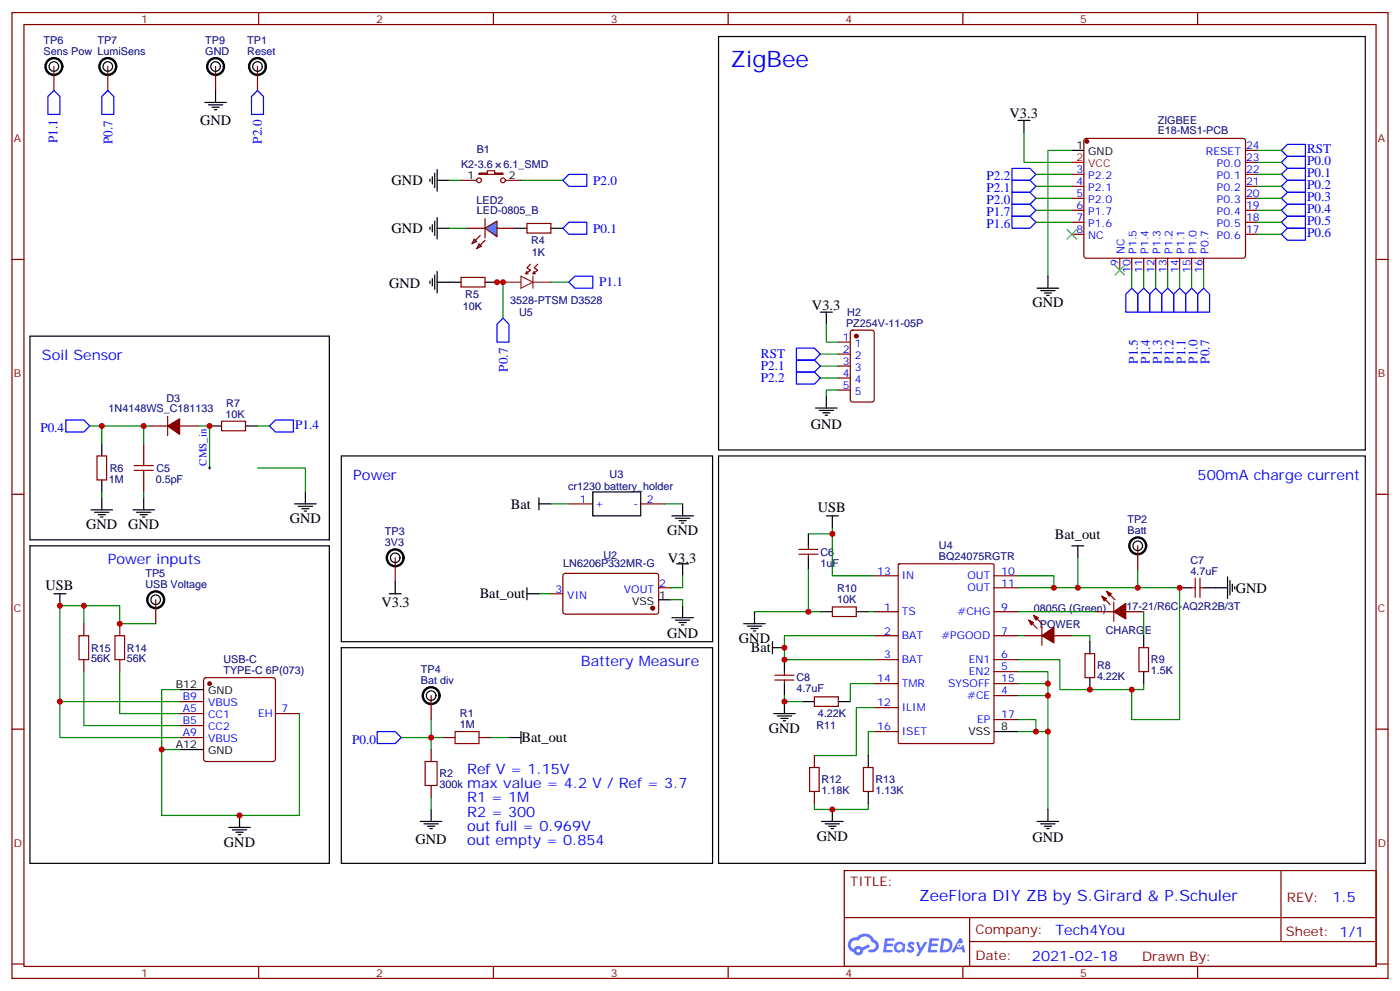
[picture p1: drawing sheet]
<svg xmlns="http://www.w3.org/2000/svg" width="412mm" height="292mm" viewBox="0 0 412 292" stroke-linecap="round" stroke-linejoin="round" font-family="sans-serif">
<g fill="none" stroke="#870000" stroke-width=".35">
<path d="M3.5 3.7h405.4v284.3h-405.4zM7.1 7.2h398.2v277.3h-398.2zM76.2 3.7v3.5M145.3 3.7v3.5M214.5 3.7v3.5M283.6 3.7v3.5M352.8 3.7v3.5M3.5 76.4h3.6M405.3 76.4h3.6M3.5 145.5h3.6M405.3 145.5h3.6M3.5 214.7h3.6"/>
<path d="M405.3 214.7h3.6M248.7 256.3h156.6v28.2h-156.6zM377.3 256.3v20.9M248.7 270.1h156.5M285.6 277.2h119.6M285.6 270.1v14.2M3.5 283.8h3.6M76.2 284.5v3.5M145.3 284.5v3.5M214.5 284.5v3.5M283.6 284.5v3.5M352.8 284.5v3.5"/>
<path d="M405.3 283.8h3.6"/>
</g>
<g fill="#5487ff">
<path d="M267.7 277.5a1.22 1.22 0 0 1 1.7 .2l-.4 .6a.47 .47 0 0 0-.3-.4 .47 .47 0 0 0-.5 .2l.1 .2a1.14 1.14 0 0 1 .8 1.8 1.14 1.14 0 0 1-1.9 0l-.2-.2 .5-.6 .7 .5a.29 .29 0 0 0 .3-.3 .29 .29 0 0 0-.2-.3 1.04 1.04 0 0 1-.6-1.7z"/>
<path d="M260.7 276.2h2.4l.3 .2-.2 .5-1.8 .1-.1 .8h1.5l.3 .4-.3 .4h-1.6l-.2 1.1h1.7l.2 .3-.2 .3-2.6 .1z"/>
<path d="M273.8 276.2h2.4l.3 .2-.1 .5-1.8 .1-.2 .8h1.6l.3 .4-.4 .4-1.6-.1-.1 1.1 1.7 .1 .2 .3-.2 .3-2.6 .1z"/>
<path d="M282.6 276.2h.7l.3 1.3-.6 .3a.69 .69 0 0 0-1 .3 .69 .69 0 0 0 .4 .9 .69 .69 0 0 0 .9-.6l.5-.2 .6 2.2h-.8l-.2-.9h-1.8l-.5 .9h-.8z"/>
<path d="M269.8 277.3h.8l.6 1.8 1.1-1.8h.9l-2.6 4.2h-.8l.9-1.5z"/>
<path d="M277.4 276.2l-.6 4.2h1.3a2.11 2.11 0 0 0 2.5-2.1 2.11 2.11 0 0 0-2.5-2.1zM278.1 277a1.39 1.39 0 0 1 1.7 1.4 1.39 1.39 0 0 1-1.8 1.2h-.3z"/>
<path d="M263.7 277.8a1.54 1.54 0 0 0-.1 2.2 1.54 1.54 0 0 0 2.2 .1l.6 .3 .3-2.3-.2-.3h-.4a1.49 1.49 0 0 0-2.4 0zM264 278.8a.94 .94 0 0 1 1.8 0 .94 .94 0 0 1-1.8 0z"/>
<path d="M250.4 276.6a2.18 2.18 0 0 0 1.1 3.7 1.44 1.44 0 0 0 1.6 .9 1.44 1.44 0 0 0 1.2-1.4l2-1.1-.5-.7-1.9 1a1.47 1.47 0 0 0-2.4 .4 1.39 1.39 0 0 1-.7-1.9 1.39 1.39 0 0 1 2-.5 2.12 2.12 0 0 1 2.2-1.3 2.12 2.12 0 0 1 1.9 1.7 1.14 1.14 0 0 1 1.1 1.4 1.14 1.14 0 0 1-1.7 .7 .43 .43 0 0 0-.5 .4 .43 .43 0 0 0 .4 .5 1.98 1.98 0 0 0 2.5-1.2 1.98 1.98 0 0 0-1.2-2.6 3.1 3.1 0 0 0-5.3-.6l-.9 .1zM252.3 279.9a.55 .55 0 0 1 1.1 0 .55 .55 0 0 1-1.1 0z"/>
<circle cx="282.6" cy="278.3" r=".26"/>
</g>
<g fill="none" stroke="#870000" stroke-width=".35">
<path d="M315.7 51.3h3.6M315.7 54.9h3.6M315.7 58.4h3.6M319.5 41l.5-.3h46.2l.5 .3 .2 .5-.1 34.1-.6 .4h-46.5l-.4-.7v-33.8zM366.9 51.3h3.5M366.9 54.9h3.5M366.9 58.4h3.5M366.9 47.8h3.5M366.9 44.3h3.5M315.7 61.9h3.6M315.7 65.4h3.6M315.7 69h3.6"/>
<path d="M329.8 76v3.6M333.4 76v3.6M336.9 76v3.6M340.4 76v3.6M344 76v3.6M347.5 76v3.6M351 76v3.6M354.5 76v3.6M366.9 61.9h3.5M366.9 65.4h3.5M366.9 69h3.5"/>
</g>
<circle cx="320.1" cy="41.6" r=".53" fill="#870000" stroke="#870000" stroke-width=".35"/>
<g fill="none" stroke="#000" stroke-width=".35">
<path d="M315.7 44.3h3.6M158.7 148.3h3.6M158.7 146.6v3.5M197.9 151.9h6.4M199 152.6h4.2M200 153.3h2.1M200.7 154h.7M201.1 148.3v3.6M15.9 174.8h3.5M17.6 174.8v3.5M67.4 243.6h6.3M68.4 244.3h4.3"/>
<path d="M69.5 245h2.1M70.2 245.7h.7M70.6 240.1v3.5"/>
</g>
<path d="M315.7 47.8h3.6" fill="none" stroke="#f00" stroke-width=".35"/>
<path d="M142.9 67.2l3.5-2.1v4.6z" fill="#09f" stroke="#870000" stroke-width=".35"/>
<path d="M142.9 64.4v5.6z" fill="#f00" stroke="#870000" stroke-width=".35"/>
<g fill="#870000" stroke="#870000" stroke-width=".35">
<path d="M141.5 72.1l1.4-1.4z"/>
<path d="M141.5 69.3l-1.4 1.4z"/>
</g>
<g fill="#09f" stroke="#870000" stroke-width=".35">
<path d="M141.1 71.8l.7 .7-1.4 .7z"/>
<path d="M139.7 70.4l.7 .7-1.4 .7z"/>
</g>
<g fill="none" stroke="#870000" stroke-width=".35">
<path d="M15.9 19.6v7M31.7 19.6v7M63.5 19.6v7M75.8 19.6v7M135.8 53.1h4.6M141.1 51h2.5v-.7h2.1v.7h2.5v.3h-7.1zM148.9 53.1h4.6M137.6 67.2h5.3M146.4 67.2h5.3M155.2 65.8h7.1v2.8h-7.1zM156.3 77.8l-1.1 1 1.1 .8-1.4 1 .3-.7M158.4 77.8l-1.1 1 1.1 .8-1.4 1 .3-.7"/>
<path d="M135.8 81.7h7.1v2.8h-7.1zM154.9 80.6h.7M157 80.6h.7M250.7 97.4l.5-.2h5.6l.7 .4v20.1l-.4 .6-5.9 .1-.7-.5v-20zM246.9 100.7h3.6M246.9 104.2h3.6M246.9 107.8h3.6M246.9 111.3h3.6M246.9 114.8h3.6M28.6 134.2h2.8v7.1h-2.8zM42.3 130.7v3.5M44.1 125.4h5.3"/>
<path d="M49.4 122.6v5.6M52.9 125.4h5.3M65.3 124h7v2.8h-7zM42.3 141.3v3.5M167.6 148.3h7M188.7 148.3h7.1M45.9 176.6v7M116.4 164.2v7.1M162.3 174.8h3.5M166 169l.5-.2 27.1 .1 .4 .6v10.9l-.7 .4-27.1-.1-.4-.6v-10.6zM194 173h3.6M235.3 163.2h5.6"/>
<path d="M235.3 161.7h5.6M238.1 160.7v1M238.1 163.2v1M245.2 178.7h7v2.8h-7zM257.5 169.5h7.1M264.6 166.2l.3-.2h27.6l.3 .2v52.3l-.2 .4h-27.7l-.3-.2zM292.8 169.5h7.1M292.8 173h7.1M324.6 175.5l2.4 2.5M326 174.1l2.4 2.5M328.1 177.3v5.6M335.1 160.7v7"/>
<path d="M351 173h1.1M352.1 170.2v5.7M353.5 173h1M353.5 170.2v5.7M24.7 183.6v3.5M24.7 194.2v3.5M35.3 183.6v3.5M35.3 194.2v3.5M60.2 199.7l.5-.2h19.7l.5 .2 .2 .5v23.3l-.2 .5-.5 .2h-19.7l-.5-.2-.2-.5v-23.3zM228.2 198.8h5.7M231.1 197.7v1.1M257.5 180.1h7.1"/>
<path d="M257.5 187.1h7.1M257.5 194.2h7.1M292.8 180.1h7.1M292.8 187.1h7.1M292.8 194.2h7.1M292.8 197.7h7.1M301.6 187.1h5.3M303 182.6l2.5 2.4M304.4 181.2l2.5 2.4M306.9 184.3v5.7M310.4 187.1h5.3M319.6 192.4h2.8v7.1h-2.8z"/>
<path d="M322.8 180.1h5.3M331.6 180.1h5.3M335.5 190.7h2.8v7h-2.8zM52.9 210.1h7.1M52.9 217.1h7.1M52.9 213.6h7.1M52.9 206.6h7.1M81.1 210.1h7.1M127 204.8v7M130.5 217.1h3.6M141.1 217.1h3.5M228.2 200.2h5.7"/>
<path d="M231.1 200.2v1.1M239.9 205.1h7v2.9h-7zM257.5 208.3h7.1M257.5 201.3h7.1M257.5 215.4h7.1M292.8 204.8h7.1M292.8 201.3h7.1M292.8 211.8h7.1M127 220.7v3.5M127 231.2v3.6M239.9 222.4v3.6M239.9 233v3.5"/>
<path d="M254.4 226h2.8v7h-2.8z"/>
<circle cx="141.1" cy="53.1" r=".71"/>
<circle cx="148.2" cy="53.1" r=".71"/>
</g>
<g fill="none" stroke="#000" stroke-width=".35">
<path d="M211.7 10.8h190.5v121.7h-190.5zM60.3 30.2h6.4M61.4 30.9h4.2M62.4 31.6h2.2M63.1 32.3h.8M63.5 26.6v3.6M299.9 35.5h3.5M301.6 35.5v3.5M126.6 52.7v.7M127.4 52v2.2M128.1 51v4.2M128.8 53.1h3.5"/>
<path d="M128.8 49.9v6.4M126.6 66.9v.7M127.4 66.1v2.2M128.1 65.1v4.2M128.8 64v6.4M128.8 79.9v6.4M128.8 67.2h3.5M151.7 67.2h3.5M162.3 67.2h3.5M8.8 99h88.2v59.9h-88.2zM126.6 82.7v.7M127.4 82v2.1"/>
<path d="M128.1 81v4.2M128.8 83.1h7M142.9 83.1h3.5M241.7 91.9h3.5M243.4 91.9v3.5M305.5 84.8h6.4M306.6 85.5h4.2M307.6 86.3h2.1M308.3 87h.7M308.7 81.3v3.5M243.4 116.6v3.5M30 130.7v3.5"/>
<path d="M61.7 125.4h3.6M72.3 125.4h3.5M100.5 134.2h109.4v54.7h-109.4zM211.7 134.2h190.5v120h-190.5zM240.2 120.1h6.4M241.3 120.8h4.2M242.4 121.5h2.1M243.1 122.2h.7M26.8 150.1h6.4M27.9 150.8h4.2M28.9 151.5h2.1M29.6 152.2h.7"/>
<path d="M30 141.3v3.5M30 146.6v3.5M39.2 150.1h6.3M40.2 150.8h4.2M41.3 151.5h2.1M42 152.2h.7M42.3 146.6v3.5M86.8 148.3h6.3M87.8 149h4.3M88.9 149.8h2.1M89.6 150.5h.7M90 144.8v3.5"/>
<path d="M174.6 144.8h14.1v7.1h-14.1zM238.1 157.2v3.5M243.4 151.9h3.5M245.2 151.9v3.5M8.8 160.7h88.2v93.5h-88.2zM114.7 174.8h3.5M116.4 171.3v3.5M155.2 174.8h3.5M155.2 173v3.6M194 176.6h3.6M199.3 166h3.5M201.1 166v3.5"/>
<path d="M201.1 178.3v3.6M238.1 164.2v3.5M315.7 160.7h3.6M317.5 160.7v3.5M347.5 173h3.5M354.5 173h7.1M361.6 169.9v6.3M362.3 170.9v4.3M363 172v2.1M363.7 172.7v.7M100.5 190.7h109.4v63.5h-109.4zM197.9 181.9h6.4"/>
<path d="M199 182.6h4.2M200 183.3h2.1M200.7 184h.7M219.1 183.6h6.3M220.1 184.3h4.3M221.2 185h2.1M221.9 185.7h.7M222.2 180.1v3.5M227.5 190.7h3.6M227.5 188.9v3.5M231.1 194.2v3.5M241.7 180.1h3.5"/>
<path d="M252.2 180.1h3.6M321 188.9v3.5M321 199.5v3.5M336.9 187.1v3.6M336.9 197.7v3.6M52.9 203h7.1M149.9 217.1h3.6M153.5 215.4v3.5M227.9 210.1h6.3M229 210.8h4.2M230 211.5h2.1M230.7 212.2h.7"/>
<path d="M231.1 201.3v3.5M231.1 206.6v3.5M236.4 206.6h3.5M246.9 206.6h3.6M292.8 215.4h7.1M52.9 220.7h7.1M127 238.3v3.5M245.2 238.3v3.5M255.8 222.4v3.6M255.8 233v3.5M308.7 238.3v3.5M123.8 241.8h6.4"/>
<path d="M124.9 242.5h4.2M125.9 243.2h2.2M126.6 243.9h.8M242 241.8h6.4M243.1 242.5h4.2M244.1 243.2h2.1M244.8 243.9h.7M305.5 241.8h6.4M306.6 242.5h4.2M307.6 243.2h2.1M308.3 243.9h.7"/>
<circle cx="15.9" cy="19.6" r="1.41"/>
<circle cx="31.7" cy="19.6" r="1.41"/>
<circle cx="63.5" cy="19.6" r="1.41"/>
<circle cx="75.8" cy="19.6" r="1.41"/>
<circle cx="45.9" cy="176.6" r="1.41"/>
<circle cx="116.4" cy="164.2" r="1.41"/>
<circle cx="335.1" cy="160.7" r="1.41"/>
<circle cx="127" cy="204.8" r="1.41"/>
</g>
<g fill="none" stroke="#00f" stroke-width=".35">
<path d="M14.1 28.4l1.8-1.8 1.7 1.8v5.3h-3.5zM30 28.4l1.7-1.8 1.8 1.8v5.3h-3.5zM74.1 28.4l1.7-1.8 1.8 1.8v5.3h-3.5zM165.8 53.1l1.8-1.8h5.3v3.6h-5.3zM298.1 49.6h5.3l1.8 1.7-1.8 1.8h-5.3zM298.1 53.1h5.3l1.8 1.8-1.8 1.7h-5.3zM298.1 56.6h5.3l1.8 1.8-1.8 1.7h-5.3zM377.5 58.4l1.7-1.8h5.3v3.5h-5.3zM377.5 54.9l1.7-1.8h5.3v3.5h-5.3zM377.5 51.3l1.7-1.7h5.3v3.5h-5.3zM377.5 47.8l1.7-1.8h5.3v3.6h-5.3zM377.5 44.3l1.7-1.8h5.3v3.5h-5.3z"/>
<path d="M165.8 67.2l1.8-1.8h5.3v3.6h-5.3zM298.1 60.1h5.3l1.8 1.8-1.8 1.8h-5.3zM298.1 63.7h5.3l1.8 1.7-1.8 1.8h-5.3zM377.5 69l1.7-1.8h5.3v3.5h-5.3zM377.5 65.4l1.7-1.7h5.3v3.5h-5.3zM377.5 61.9l1.7-1.8h5.3v3.6h-5.3zM148.2 93.7l1.7 1.7v5.3h-3.5v-5.3zM167.6 83.1l1.7-1.8h5.3v3.5h-5.3zM333.4 84.8l1.7 1.8v5.3h-3.5v-5.3zM335.1 86.6l1.8-1.8 1.8 1.8v5.3h-3.6zM340.4 84.8l1.8 1.8v5.3h-3.5v-5.3zM342.2 86.6l1.8-1.8 1.7 1.8v5.3h-3.5z"/>
<path d="M347.5 84.8l1.7 1.8v5.3h-3.5v-5.3zM349.2 86.6l1.8-1.8 1.8 1.8v5.3h-3.6zM354.5 84.8l1.8 1.8v5.3h-3.5v-5.3zM234.6 102.5h5.3l1.8 1.7-1.8 1.8h-5.3zM234.6 106h5.3l1.8 1.8-1.8 1.7h-5.3zM234.6 109.5h5.3l1.8 1.8-1.8 1.8h-5.3zM19.4 123.6h5.3l1.8 1.8-1.8 1.8h-5.3zM79.4 125.4l1.7-1.8h5.3v3.6h-5.3zM111.1 215.4h5.3l1.8 1.7-1.8 1.8h-5.3z"/>
</g>
<g fill="none" stroke="#008700" stroke-width=".35">
<path d="M301.6 39v8.8h14.1M132.3 53.1h3.5M153.5 53.1h12.3M305.2 51.3h10.5M305.2 54.9h10.5M305.2 58.4h10.5M315.7 44.3h-7v37M370.4 51.3h7.1M370.4 54.9h7.1M370.4 58.4h7.1M370.4 47.8h7.1M370.4 44.3h7.1"/>
<path d="M132.3 67.2h5.3M305.2 61.9h10.5M305.2 65.4h10.5M333.4 79.6v5.2M336.9 79.6v5.2M340.4 79.6v5.2M344 79.6v5.2M347.5 79.6v5.2M351 79.6v5.2M354.5 79.6v5.2M370.4 61.9h7.1M370.4 65.4h7.1"/>
<path d="M370.4 69h7.1M148.2 83.1h-1.8h1.8v10.6M162.3 83.1h5.3M243.4 95.4v5.3h3.5M241.7 104.2h5.2M241.7 107.8h5.2M241.7 111.3h5.2M246.9 114.8h-3.5v1.8M26.5 125.4h17.6M30 125.4v5.3M42.3 125.4v5.3M58.2 125.4h3.5v12.4"/>
<path d="M75.8 137.8h14.2v7M75.8 125.4h3.6M30 144.8v1.8M42.3 144.8v1.8M162.3 148.3h5.3M195.8 148.3h5.3M245.2 155.4v1.8h-7.1M245.2 157.2v12.3h12.3M24.7 178.3v5.3M158.7 174.8h3.6M197.6 176.6h3.5v1.7M201.1 169.5v3.5h-3.5"/>
<path d="M238.1 167.7v12.4h-15.9M299.9 173h47.6v38.8h-14.1v-8.8M299.9 169.5h10.5v3.5M317.5 164.2v8.8M335.1 167.7v5.3M24.7 197.7v15.9h28.2M35.3 197.7v12.4h17.6M45.9 183.6h-10.6v-5.3h-17.7v28.3h35.3M238.1 180.1h3.6M255.8 180.1h1.7M257.5 187.1h-26.4v7.1h26.4M299.9 194.2h12.3v8.8h24.7v-1.7"/>
<path d="M299.9 197.7h8.8v40.6M299.9 180.1h22.9M299.9 187.1h1.7M315.7 187.1h5.3v1.8M336.9 180.1v7M17.6 206.6v10.5h35.3M52.9 203h-5.3v37.1h40.6v-30M118.2 217.1h12.3M127 211.8v8.9M144.6 217.1h5.3M231.1 204.8v1.8h5.3M257.5 201.3h-7v5.3"/>
<path d="M257.5 215.4h-1.7v7M257.5 208.3h-5.3v14.1h-12.3M299.9 211.8h5.3v3.6M299.9 204.8h8.8M299.9 215.4h8.8M299.9 201.3h8.8M47.6 220.7h5.3M127 234.8v3.5M239.9 236.5v1.8h15.9v-1.8"/>
</g>
<path d="M148.2 83.1h5.3M153.5 81.3l3.5 1.8-3.5 1.7zM157 81.3v3.5M157 83.1h5.3" fill="none" stroke="#8c2424" stroke-width=".35"/>
<g fill="#870000" stroke="#870000" stroke-width=".35">
<path d="M49.4 125.4l3.5-2.1v4.6z"/>
<path d="M303 182.6l1.4 .7-.7 .7z"/>
<path d="M304.4 181.2l1.5 .7-.7 .7z"/>
<path d="M306.9 187.1l3.5-2.4v4.6z"/>
<path d="M328.1 180.1l3.5-2.5v4.6z"/>
<path d="M326 174.1l1.4 .7-.7 .7z"/>
<path d="M324.6 175.5l1.4 .7-.7 .7z"/>
<circle cx="252.2" cy="99" r=".53"/>
<circle cx="61.7" cy="201.3" r=".53"/>
<circle cx="192.3" cy="179" r=".53"/>
</g>
<path d="M39.5 138.5h5.7M39.5 137.1h5.7M42.3 134.2v2.9M42.3 138.5v2.8M23.3 187.1h2.8v7.1h-2.8zM33.9 187.1h2.8v7.1h-2.8zM134.1 215.4h7v3.5h-7zM125.2 224.2h3.6v7h-3.6zM238.5 226h2.8v7h-2.8z" fill="none" stroke="#a10000" stroke-width=".35"/>
<path d="M314.3 67.6l2.8 2.8M317.1 67.6l-2.8 2.8M328.4 78.1l2.9 2.9M331.3 78.1l-2.9 2.9" fill="none" stroke="#3c3" stroke-width=".35"/>
<path d="M61.4 137.8h.7M61.7 137.4v.7" fill="none" stroke="#000" stroke-width=".29"/>
<g fill="none" stroke="#000" stroke-width=".71">
<circle cx="15.9" cy="19.6" r="2.47"/>
<circle cx="31.7" cy="19.6" r="2.47"/>
<circle cx="63.5" cy="19.6" r="2.47"/>
<circle cx="75.8" cy="19.6" r="2.47"/>
<circle cx="45.9" cy="176.6" r="2.47"/>
<circle cx="116.4" cy="164.2" r="2.47"/>
<circle cx="335.1" cy="160.7" r="2.47"/>
<circle cx="127" cy="204.8" r="2.47"/>
</g>
<g fill="#c00">
<circle cx="148.2" cy="83.1" r=".88"/>
<circle cx="30" cy="125.4" r=".88"/>
<circle cx="42.3" cy="125.4" r=".88"/>
<circle cx="146.4" cy="83.1" r=".88"/>
<circle cx="17.6" cy="206.6" r=".88"/>
<circle cx="70.6" cy="240.1" r=".88"/>
<circle cx="47.6" cy="220.7" r=".88"/>
<circle cx="245.2" cy="157.2" r=".88"/>
<circle cx="333.4" cy="203" r=".88"/>
<circle cx="310.4" cy="173" r=".88"/>
<circle cx="347.5" cy="173" r=".88"/>
<circle cx="308.7" cy="204.8" r=".88"/>
<circle cx="308.7" cy="215.4" r=".88"/>
<circle cx="305.2" cy="215.4" r=".88"/>
<circle cx="238.1" cy="180.1" r=".88"/>
<circle cx="231.1" cy="206.6" r=".88"/>
<circle cx="231.1" cy="194.2" r=".88"/>
<circle cx="231.1" cy="190.7" r=".88"/>
<circle cx="317.5" cy="173" r=".88"/>
<circle cx="321" cy="203" r=".88"/>
<circle cx="61.7" cy="125.4" r=".88"/>
<circle cx="245.2" cy="238.3" r=".88"/>
<circle cx="127" cy="217.1" r=".88"/>
<circle cx="308.7" cy="201.3" r=".88"/>
<circle cx="17.6" cy="178.3" r=".88"/>
<circle cx="24.7" cy="178.3" r=".88"/>
<circle cx="335.1" cy="173" r=".88"/>
<circle cx="35.3" cy="183.6" r=".88"/>
</g>
<text font-size="6.7" fill="#00f" x="215.2" y="19.6">ZigBee</text>
<text font-size="4.6" fill="#00f" x="270.8" y="265.3">ZeeFlora DIY ZB by S.Girard &amp; P.Schuler</text>
<g font-size="4.2">
<text x="297.4" y="34.7">V3.3</text>
<text x="58.9" y="36.9">GND</text>
<text x="115.4" y="54.5">GND</text>
<text x="115.4" y="68.6">GND</text>
<text x="114.7" y="84.8">GND</text>
<text x="239.2" y="91.2">V3.3</text>
<text x="304.1" y="90.5">GND</text>
<text x="238.8" y="126.3">GND</text>
<text x="150.5" y="149.8">Bat</text>
<text x="25.4" y="155.8">GND</text>
<text x="37.7" y="155.8">GND</text>
<text x="85.4" y="154">GND</text>
<text x="240.9" y="150.8">USB</text>
<text x="196.5" y="157.5">GND</text>
<text x="310.8" y="158.6">Bat_out</text>
<text x="196.7" y="165.6">V3.3</text>
<text x="13.4" y="173.7">USB</text>
<text x="112.4" y="178.8">V3.3</text>
<text x="141.3" y="176.2">Bat_out</text>
<text x="364" y="174.4">GND</text>
<text x="196.5" y="187.9">GND</text>
<text x="217.7" y="189.3">GND</text>
<text x="221.2" y="192.1">Bat</text>
<text x="226.5" y="215.7">GND</text>
<text x="153.6" y="218.6">Bat_out</text>
<text x="66" y="249.2">GND</text>
<text x="122.4" y="248.6">GND</text>
<text x="240.6" y="247.5">GND</text>
<text x="304.1" y="247.9">GND</text>
</g>
<g font-size="4.2" fill="#00f">
<text x="12.3" y="106">Soil Sensor</text>
<text x="104.1" y="141.3">Power</text>
<text x="352.8" y="141.3">500mA charge current</text>
<text x="31.7" y="166">Power inputs</text>
<text x="171.1" y="196">Battery Measure</text>
<text x="137.6" y="227.7">Ref V = 1.15V</text>
<text x="137.6" y="232">max value = 4.2 V / Ref = 3.7</text>
<text x="137.6" y="236.2">R1 = 1M</text>
<text x="137.6" y="240.4">R2 = 300</text>
<text x="137.6" y="244.7">out full = 0.969V</text>
<text x="137.6" y="248.9">out empty = 0.854</text>
<text x="392.5" y="265.6">1.5</text>
<text x="310.9" y="275.1">Tech4You</text>
<text x="304" y="282.9">2021-02-18</text>
</g>
<g font-size="3.9" fill="#00f">
<text x="17" y="42.1" transform="rotate(-90 17 42.1)">P1.1</text>
<text x="33.2" y="42.4" transform="rotate(-90 33.2 42.4)">P0.7</text>
<text x="77.1" y="42.2" transform="rotate(-90 77.1 42.2)">P2.0</text>
<text x="385.1" y="45">RST</text>
<text x="290.6" y="53.1">P2.2</text>
<text x="385.1" y="52">P0.1</text>
<text x="385.1" y="48.5">P0.0</text>
<text x="174.8" y="54.4">P2.0</text>
<text x="290.6" y="56.6">P2.1</text>
<text x="385.1" y="59.1">P0.3</text>
<text x="385.1" y="55.6">P0.2</text>
<text x="290.6" y="60.1">P2.0</text>
<text x="290.6" y="63.7">P1.7</text>
<text x="385.1" y="62.6">P0.4</text>
<text x="174.8" y="68.5">P0.1</text>
<text x="290.6" y="67.2">P1.6</text>
<text x="385.1" y="69.7">P0.6</text>
<text x="385.1" y="66.1">P0.5</text>
<text x="176.5" y="84.3">P1.1</text>
<text x="224.1" y="105.5">RST</text>
<text x="335.1" y="107.1" transform="rotate(-90 335.1 107.1)">P1.5</text>
<text x="338.7" y="107.1" transform="rotate(-90 338.7 107.1)">P1.4</text>
<text x="342.2" y="107.1" transform="rotate(-90 342.2 107.1)">P1.3</text>
<text x="345.7" y="107.1" transform="rotate(-90 345.7 107.1)">P1.2</text>
<text x="349.2" y="107.1" transform="rotate(-90 349.2 107.1)">P1.1</text>
<text x="352.8" y="107.1" transform="rotate(-90 352.8 107.1)">P1.0</text>
<text x="356.3" y="107.1" transform="rotate(-90 356.3 107.1)">P0.7</text>
<text x="149.6" y="109.4" transform="rotate(-90 149.6 109.4)">P0.7</text>
<text x="224.1" y="109">P2.1</text>
<text x="224.1" y="112.6">P2.2</text>
<text x="11.9" y="127.2">P0.4</text>
<text x="87" y="126.2">P1.4</text>
<text x="103.7" y="218.9">P0.0</text>
</g>
<g font-size="3.9" fill="#800">
<text x="250.5" y="260.9">TITLE:</text>
<text x="379.1" y="265.6">REV:</text>
<text x="287.4" y="275.1">Company:</text>
<text x="378.7" y="275.7">Sheet: 1/1</text>
<text x="287.4" y="282.8">Date:</text>
<text x="336.4" y="282.8">Drawn By:</text>
</g>
<g font-size="3.2" fill="#800">
<text x="41.6" y="6.7">1</text>
<text x="110.8" y="6.7">2</text>
<text x="179.9" y="6.7">3</text>
<text x="249.1" y="6.7">4</text>
<text x="318.2" y="6.7">5</text>
<text x="4.1" y="41.8">A</text>
<text x="405.9" y="41.8">A</text>
<text x="4.1" y="110.9">B</text>
<text x="405.9" y="110.9">B</text>
<text x="4.1" y="180.1">C</text>
<text x="405.9" y="180.1">C</text>
<text x="4.1" y="249.2">D</text>
<text x="405.9" y="249.2">D</text>
<text x="41.6" y="287.5">1</text>
<text x="110.8" y="287.5">2</text>
<text x="179.9" y="287.5">3</text>
<text x="249.1" y="287.5">4</text>
<text x="318.2" y="287.5">5</text>
</g>
<g font-size="3.2" fill="#000080">
<text x="12.9" y="16.1">Sens Pow LumiSens</text>
<text x="12.9" y="12.8">TP6</text>
<text x="28.7" y="12.8">TP7</text>
<text x="60.5" y="16.1">GND</text>
<text x="60.5" y="12.8">TP9</text>
<text x="72.8" y="16.1">Reset</text>
<text x="72.8" y="12.8">TP1</text>
<text x="341" y="39.6">E18-MS1-PCB</text>
<text x="341" y="36.4">ZIGBEE</text>
<text x="140.4" y="45.2">B1</text>
<text x="135.8" y="49.6">K2-3.6</text>
<text x="148.3" y="49.6">6.1_SMD</text>
<text x="140.4" y="60.1">LED2</text>
<text x="140.5" y="63">LED-0805_B</text>
<text x="156.5" y="71.8">R4</text>
<text x="156.6" y="75.3">1K</text>
<text x="137.1" y="87.7">R5</text>
<text x="150.3" y="89.4">3528-PTSM D3528</text>
<text x="136.3" y="91.2">10K</text>
<text x="152.9" y="93">U5</text>
<text x="249.6" y="93">H2</text>
<text x="249.2" y="96.1">PZ254V-11-05P</text>
<text x="49" y="118.3">D3</text>
<text x="66.7" y="119.7">R7</text>
<text x="32" y="121.3">1N4148WS_C181133</text>
<text x="66.4" y="122.9">10K</text>
<text x="32.1" y="142.1">1M</text>
<text x="32.4" y="138.9">R6</text>
<text x="45.9" y="142.1">0.5pF</text>
<text x="46.1" y="138.9">C5</text>
<text x="179.6" y="140.6">U3</text>
<text x="167.4" y="144.1">cr1230 battery_holder</text>
<text x="332.1" y="153.9">TP2</text>
<text x="113.4" y="160.7">3V3</text>
<text x="113.4" y="157.5">TP3</text>
<text x="276.6" y="161.6">U4</text>
<text x="332.1" y="157.2">Batt</text>
<text x="165.9" y="167">LN6206P332MR-G</text>
<text x="177.8" y="164.5">U2</text>
<text x="241.7" y="166.8">1uF</text>
<text x="241.7" y="163.6">C6</text>
<text x="276.6" y="164.8">BQ24075RGTR</text>
<text x="350.7" y="165.9">C7</text>
<text x="42.8" y="173">USB Voltage</text>
<text x="42.8" y="169.8">TP5</text>
<text x="350.7" y="169.2">4.7uF</text>
<text x="246.6" y="177.6">10K</text>
<text x="246.6" y="174.4">R10</text>
<text x="331.9" y="179.5">17-21/R6C-AQ2R2B/3T</text>
<text x="304.6" y="180.1">0805G (Green)</text>
<text x="306.3" y="184.8">POWER</text>
<text x="26.8" y="191.9">R15</text>
<text x="37.4" y="191.9">R14</text>
<text x="325.7" y="186.5">CHARGE</text>
<text x="26.8" y="195">56K</text>
<text x="37.4" y="195">56K</text>
<text x="65.8" y="195.1">USB-C</text>
<text x="323.1" y="197.1">R8</text>
<text x="339" y="195.3">R9</text>
<text x="65.8" y="198.3">TYPE-C 6P(073)</text>
<text x="124" y="201.3">Bat div</text>
<text x="124" y="198">TP4</text>
<text x="234.6" y="203.8">4.7uF</text>
<text x="234.6" y="200.6">C8</text>
<text x="323.1" y="200.3">4.22K</text>
<text x="339" y="198.5">1.5K</text>
<text x="135.5" y="214.3">1M</text>
<text x="135.5" y="211.2">R1</text>
<text x="240.5" y="214.8">R11</text>
<text x="240.9" y="211.2">4.22K</text>
<text x="129.5" y="232">300k</text>
<text x="129.5" y="228.9">R2</text>
<text x="242" y="233.8">1.18K</text>
<text x="242" y="230.6">R12</text>
<text x="257.9" y="233.8">1.13K</text>
<text x="257.9" y="230.6">R13</text>
</g>
<g font-size="3.2">
<text x="317.1" y="43.9">1</text>
<text x="320.6" y="45.7">GND</text>
<text x="137.7" y="52.7">1</text>
<text x="149.9" y="52.7">2</text>
<text x="186.2" y="178">VSS</text>
<text x="194.2" y="176.2">1</text>
<text x="51.8" y="202.7">B12</text>
<text x="61.3" y="204.4">GND</text>
<text x="294.9" y="215">8</text>
<text x="51.8" y="220.3">A12</text>
<text x="285.2" y="216.4">VSS</text>
<text x="61.3" y="222.1">GND</text>
</g>
<g font-size="3.2" fill="#f00">
<text x="317.1" y="47.4">2</text>
<text x="320.6" y="49.2">VCC</text>
</g>
<g font-size="3.2" fill="#00f">
<text x="355.2" y="45.7">RESET</text>
<text x="367.1" y="47.4">23</text>
<text x="367.1" y="43.9">24</text>
<text x="317.1" y="51">3</text>
<text x="320.6" y="52.7">P2.2</text>
<text x="358.5" y="52.7">P0.1</text>
<text x="358.5" y="49.2">P0.0</text>
<text x="367.1" y="51">22</text>
<text x="317.1" y="54.5">4</text>
<text x="317.1" y="58">5</text>
<text x="320.6" y="56.3">P2.1</text>
<text x="320.6" y="59.8">P2.0</text>
<text x="358.5" y="59.8">P0.3</text>
<text x="358.5" y="56.3">P0.2</text>
<text x="367.1" y="58">20</text>
<text x="367.1" y="54.5">21</text>
<text x="317.1" y="61.6">6</text>
<text x="317.1" y="65.1">7</text>
<text x="320.6" y="63.3">P1.7</text>
<text x="358.5" y="63.3">P0.4</text>
<text x="367.1" y="65.1">18</text>
<text x="367.1" y="61.6">19</text>
<text x="317.1" y="68.6">8</text>
<text x="320.6" y="66.9">P1.6</text>
<text x="320.6" y="70.4">NC</text>
<text x="358.5" y="70.4">P0.6</text>
<text x="358.5" y="66.9">P0.5</text>
<text x="367.1" y="68.6">17</text>
<text x="331.3" y="74.7" transform="rotate(-90 331.3 74.7)">NC</text>
<text x="334.8" y="74.7" transform="rotate(-90 334.8 74.7)">P1.5</text>
<text x="338.3" y="74.7" transform="rotate(-90 338.3 74.7)">P1.4</text>
<text x="341.8" y="74.7" transform="rotate(-90 341.8 74.7)">P1.3</text>
<text x="345.4" y="74.7" transform="rotate(-90 345.4 74.7)">P1.2</text>
<text x="348.9" y="74.7" transform="rotate(-90 348.9 74.7)">P1.1</text>
<text x="352.4" y="74.7" transform="rotate(-90 352.4 74.7)">P1.0</text>
<text x="356" y="74.7" transform="rotate(-90 356 74.7)">P0.7</text>
<text x="329.5" y="78.2" transform="rotate(-90 329.5 78.2)">9</text>
<text x="333" y="80.2" transform="rotate(-90 333 80.2)">10</text>
<text x="336.5" y="80.2" transform="rotate(-90 336.5 80.2)">11</text>
<text x="340.1" y="80.2" transform="rotate(-90 340.1 80.2)">12</text>
<text x="343.6" y="80.2" transform="rotate(-90 343.6 80.2)">13</text>
<text x="347.1" y="80.2" transform="rotate(-90 347.1 80.2)">14</text>
<text x="350.7" y="80.2" transform="rotate(-90 350.7 80.2)">15</text>
<text x="354.2" y="80.2" transform="rotate(-90 354.2 80.2)">16</text>
<text x="248.3" y="100.4">1</text>
<text x="248.3" y="103.9">2</text>
<text x="248.3" y="107.4">3</text>
<text x="251.8" y="102.1">1</text>
<text x="251.8" y="105.7">2</text>
<text x="248.3" y="110.9">4</text>
<text x="251.8" y="109.2">3</text>
<text x="251.8" y="112.7">4</text>
<text x="248.3" y="114.5">5</text>
<text x="251.8" y="116.2">5</text>
<text x="60.9" y="137.1" transform="rotate(-90 60.9 137.1)">CMS_in</text>
<text x="170.8" y="148">1</text>
<text x="175.3" y="149.4">+</text>
<text x="186.6" y="149.4">-</text>
<text x="190.5" y="148">2</text>
<text x="194.2" y="172.7">2</text>
<text x="258.4" y="169.2">13</text>
<text x="265.6" y="170.6">IN</text>
<text x="285" y="170.6">OUT</text>
<text x="294.9" y="169.2">10</text>
<text x="294.9" y="172.7">11</text>
<text x="163.6" y="174.4">3</text>
<text x="167.1" y="176.2">VIN</text>
<text x="183.8" y="174.4">VOUT</text>
<text x="260.4" y="179.7">1</text>
<text x="285" y="174.1">OUT</text>
<text x="294.9" y="179.7">9</text>
<text x="265.6" y="181.2">TS</text>
<text x="282.1" y="181.2">#CHG</text>
<text x="260.4" y="186.8">2</text>
<text x="265.6" y="188.2">BAT</text>
<text x="277.3" y="188.2">#PGOOD</text>
<text x="294.9" y="186.8">7</text>
<text x="260.4" y="193.9">3</text>
<text x="265.6" y="195.3">BAT</text>
<text x="285.4" y="195.3">EN1</text>
<text x="294.9" y="197.4">5</text>
<text x="294.9" y="193.9">6</text>
<text x="258.4" y="200.9">14</text>
<text x="265.6" y="202.3">TMR</text>
<text x="279.3" y="202.3">SYSOFF</text>
<text x="285.4" y="198.8">EN2</text>
<text x="294.9" y="200.9">15</text>
<text x="53.8" y="206.2">B9</text>
<text x="53.8" y="209.7">A5</text>
<text x="61.3" y="208">VBUS</text>
<text x="82.9" y="209.7">7</text>
<text x="258.4" y="208">12</text>
<text x="265.6" y="209.4">ILIM</text>
<text x="284.9" y="205.8">#CE</text>
<text x="294.9" y="204.4">4</text>
<text x="53.8" y="213.3">B5</text>
<text x="61.3" y="211.5">CC1</text>
<text x="61.3" y="215">CC2</text>
<text x="76" y="211.1">EH</text>
<text x="258.4" y="215">16</text>
<text x="287.8" y="212.9">EP</text>
<text x="294.9" y="211.5">17</text>
<text x="53.8" y="216.8">A9</text>
<text x="61.3" y="218.5">VBUS</text>
<text x="265.6" y="216.4">ISET</text>
</g>
</svg>
